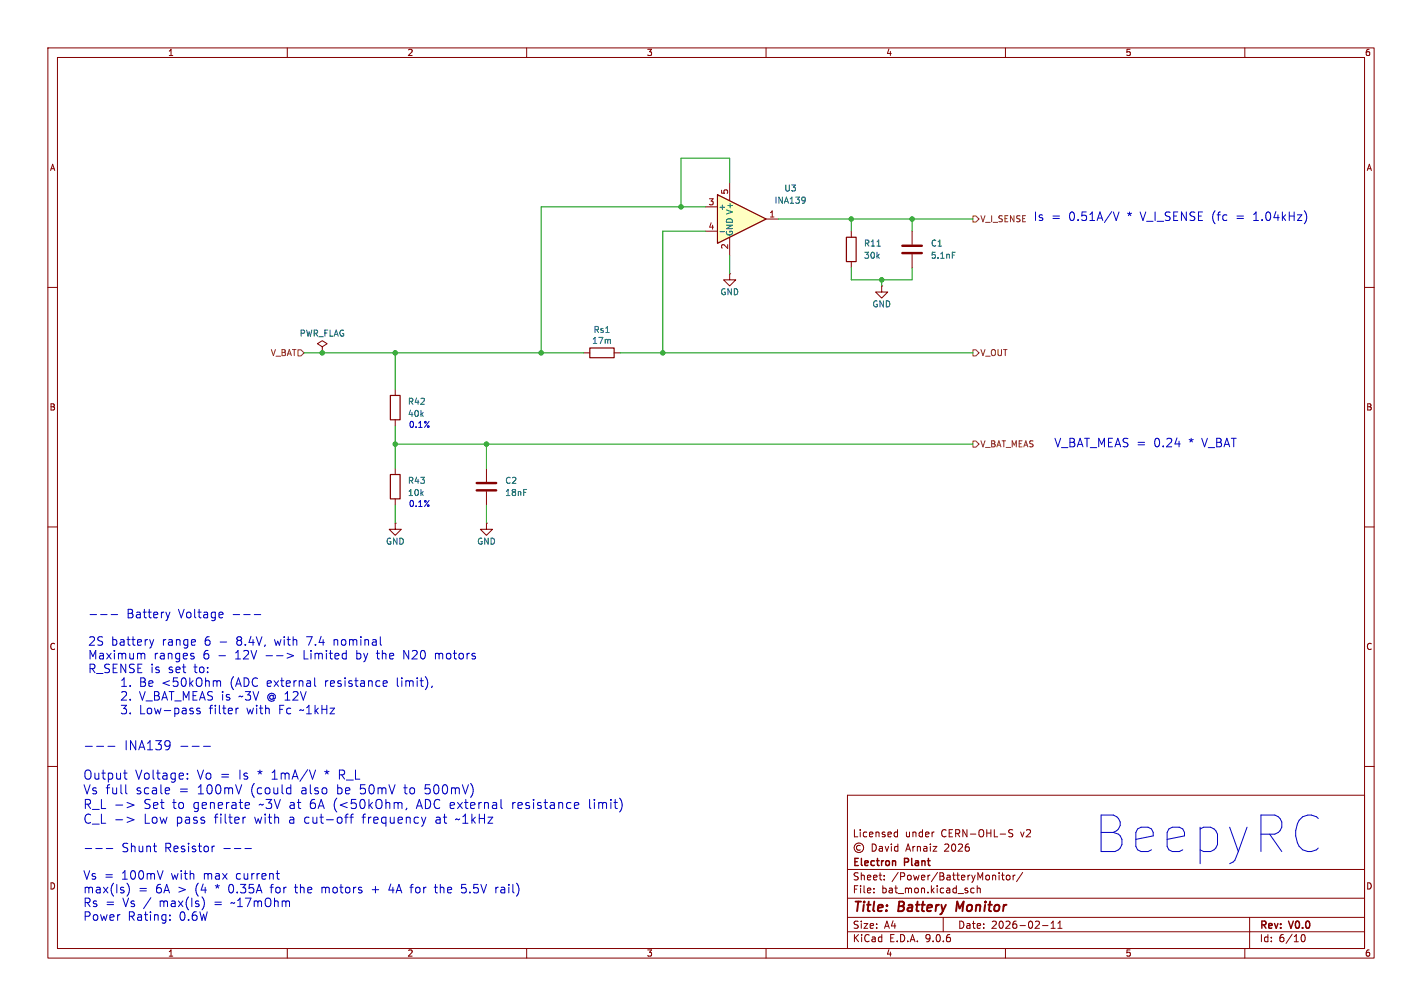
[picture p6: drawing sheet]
<svg xmlns="http://www.w3.org/2000/svg" width="297mm" height="210mm" viewBox="0 0 297 210" stroke-linecap="round" stroke-linejoin="round" font-family="sans-serif">
<g fill="none" stroke="#840000" stroke-width=".21">
<path d="M10 10h277v190h-277zM12 12h273v186h-273zM60 10v2M110 10v2M160 10v2M210 10v2M260 10v2M152.4 57.2v1.2h1.3l-1.3 1.3-1.3-1.3h1.3M152.4 57.2h.1M177.8 48.3v1.2M177.8 54.6v1.3M184.1 59.7v1.3h1.3l-1.3 1.2-1.2-1.2h1.2"/>
<path d="M184.1 59.7h.1M190.5 48.3v2.8M190.5 53.1v2.8M10 60h2M121.9 73.7h1.3M128.3 73.7h1.2M285 60h2M101.6 97.8v2.8M10 110h2M101.6 102.6v2.8M285 110h2M10 160h2"/>
<path d="M177 166h108v32h-108zM179.7 176.6a.52 .52 0 0 0-.8 .4 .52 .52 0 0 0 .8 .4M182.2 176.2a.76 .76 0 0 1 .8 .7 .76 .76 0 0 1-.8 .8zM183.7 176.8h.5l.1 .9M184.3 177.1h-.5l-.2 .2 .2 .4 .5-.1M184.9 176.7l.3 1 .4-1M186.2 176.2v.1M186.2 176.7v1M186.9 174.6h.6M186.9 173.8h.6M187.5 173.2v1.5M187.5 176.8l-.4-.1-.3 .3 .2 .6h.5"/>
<path d="M187.5 176.2v1.5M195 173.7h.1M211.5 173.3l-.5-.1-.3 .1v.5l.7 .3 .1 .3-.3 .3-.5-.1M285 160h2M60 198v2M110 198v2M160 198v2M177 194.5h108M177 191.5h108M177 187.5h108M177 181.5h108M182.5 186.3v.1"/>
<path d="M182.5 185.5v.1M184.7 183.6v.1M184.7 182.8v.1M197 191.5v3M203.5 185.5l-.5-.1-.3 .3 .2 .6h.6M204.1 185.5l.2-.1 .4 .1v.9M204.1 184.9v1.5M208.7 182.2v.1M208.7 182.7v1M209.2 182.7h.5M209.4 182.2v1.3l.3 .2M210 198v2"/>
<path d="M210.3 182.8l.4-.1 .3 .3v.4l-.3 .3-.4-.1-.1-.2zM211.6 182.7v1M212 182.7l-.4 .3M213.6 182.1l-1.3 2M217.7 193.2h1.2M219.5 193.8h.9M219.5 192.7l.5-.4v1.5M221 193.8h.8M221 192.7l.4-.4v1.5M260 198v2M261 191.5v6.5M271.7 195.7l.2-.5 .2-.1a.8 .8 0 0 1 .5 .7 .8 .8 0 0 1-.5 .8l-.2-.1-.2-.5"/>
<circle cx="179.4" cy="177" r="1"/>
</g>
<path d="M199.9 188.2l-.2 2" fill="none" stroke="#840000" stroke-width=".4"/>
<path d="M186.8 179.7l.3 .2v.8" fill="none" stroke="#840000" stroke-width=".3"/>
<path d="M188.5 51.3h4M188.5 52.8h4M99.6 100.8h4M99.6 102.4h4" fill="none" stroke="#840000" stroke-width=".51"/>
<path d="M176.8 49.5h2v5.1h-2zM123.2 72.6h5.1v2.1h-5.1z" fill="none" stroke="#840000" stroke-width=".25"/>
<path d="M183.2 51.4h.7M198.9 52.6h.6" fill="none" stroke="#006464" stroke-width=".21"/>
<path d="M149.9 40.6l10.1 5.1-10.1 5.1z" fill="#ffffc2"/>
<path d="M149.9 40.6l10.1 5.1-10.1 5.1zM81.5 99.1h2.1v5h-2.1zM81.5 82.6h2.1v5h-2.1z" fill="none" stroke="#840000" stroke-width=".25"/>
<g fill="none" stroke="#840000" stroke-width=".21">
<path d="M152.4 38.1v3.8M147.3 43.2h2.6M147.3 48.3h2.6M152.4 49.5v3.8M160 45.7h2.6M67.3 72.4l1-.6-1-.7-1 .7 1 .6v1.3M67.3 73.7h.1M82.5 81.3v1.3M82.5 87.6v1.3M82.5 97.8v1.3M82.5 109.2v1.3h1.3l-1.3 1.3-1.2-1.3h1.2M82.5 109.2h.1"/>
<path d="M82.5 104.1v1.3M101.6 109.2v1.3h1.3l-1.3 1.3-1.3-1.3h1.3M101.6 109.2h.1"/>
</g>
<path d="M150.4 48.4h1M168.1 41.2l.1 .7-.2 .4M168.2 41.7l-.1 .2" fill="none" stroke="#006464" stroke-width=".21"/>
<path d="M203.2 45.1h.6l.7 .6-.7 .7h-.6zM62.2 73h.7l.6 .7-.6 .6h-.7zM203.2 73h.6l.7 .7-.7 .6h-.6zM203.2 92.1h.6l.7 .6-.7 .6h-.6z" fill="none" stroke="#725600" stroke-width=".21"/>
<g fill="none" stroke="#009600" stroke-width=".21">
<path d="M152.4 38.1v-5.1h-10.2v10.2M147.3 43.2h-34.3v30.5M147.3 48.3h-8.9v25.4M152.4 53.3v3.9M162.6 45.7h40.6M177.8 55.9v2.5h12.7v-2.5M177.8 45.7v2.6M184.1 58.4v1.3M190.5 45.7v2.6M63.5 73.7h58.4M82.5 73.7v7.6M129.5 73.7h73.7"/>
<path d="M82.5 88.9v8.9M82.5 92.7h120.7M101.6 92.7v5.1M82.5 105.4v3.8M101.6 105.4v3.8"/>
</g>
<g fill="none" stroke="#0000c2" stroke-width=".21">
<path d="M232.5 44.3l.6 1.7 .6-1.7M272.8 44.5l.1 .7-.1 1M18.8 128.3h1.4M21 128.3h1.4M23.2 128.3h1.4M29.7 136.4l-.1 .1M30 136.4l.2 .2v1M31.3 133.5l.4 1.2M31.7 134.7l-.2 .4M32.1 133.5l-.4 1.2M34.6 127.8l.5 1.2M35.1 129l-.2 .4"/>
<path d="M35.5 127.8l-.4 1.2M40.3 137l.3 .2-.3 .4M40.3 136.4l.2 .1M46.3 127.8l.3 .4-.9 .2M46.5 128.9l-.2 .1M48.7 128.3h1.4M50.9 128.3h1.4M53.1 128.3h1.4M60 136.4l1.3 .5-1.3 .5M72.2 136.4l.1 .1M72.3 135.8v1.8M72.3 137.5l-.1 .1"/>
<path d="M79.4 134.4l.3 .3M17.8 155.8h1.5M20.2 155.8h1.4M22.5 155.8h1.5M25.3 147.2h1.1l-.6 .7 .5 .2v.7l-.2 .2h-.5l-.3-.2M25.4 143.3h1M25.4 144.5l.7-.1 .2 .1 .1 .4-1.1 1.3h1.1M25.8 141.8l-.4 .2M25.9 141.5v1.8M27.2 143.1v.2M27.2 146v.2M27.2 148.8v.2"/>
<path d="M37.8 155.8h1.4M40.1 155.8h1.5M40.3 148.5v.4M41.8 147.9l-.5-.1-.2 .3 .1 .2 .6 .2v.4h-.7M42.5 155.8h1.5M45.2 142.2l.1 .2M45.3 142.4v.9M45.3 142.4l.3-.3 .4 .1 .1 1.1M49.3 147.8v1.2M49.8 147.8l-.3 .1-.2 .3M65.7 141.5v1.5l.3 .3M80 143l.3 .3 .5-.1"/>
<path d="M80 142.4l.3-.3h.3l.3 .3v.1l-.9 .2M90.3 143.2l-.2 .3M17.8 177.1h1.4M20 177.1h1.4M22.2 177.1h1.4M25.8 161.4h.7M26.1 162.4l.1 .2 .3 .1M26.3 163.8v1.7l.2 .2M26.5 167.5l1.5 .6-1.5 .5M26.5 170.6l1.5 .5-1.5 .6M32 176.6h.7M32.5 177.8h.2"/>
<path d="M35.2 164.5h.1l.1 .4-.9 .2M35.3 165.6l-.1 .1M39.1 162.5v.2M39.1 161.5v.2M44.3 176.6v1.2M44.8 176.6l-.3 .1-.2 .3M46.8 177.1h1.3M49 177.1h1.3M50.8 170.6v1.3M51.1 170.6l-.3 .3M51.2 177.1h1.3M51.5 167.5l.5 .1 .1 .4-.9 .2"/>
<path d="M52 168.7l-.5 .1M60.2 164.5h.5M60.7 163.8v1.9M60.7 165.6l-.5 .1M65.9 160.8l-.6 1.9M72 170.6h.7M72.3 170.2v1.7M73.1 170.6h.7M73.3 170.2v1.7M83.7 167.5l.3 .3v1M85 168.7l-.2 .4M88 170.6l.5 1.3"/>
<path d="M88.5 171.9l-.2 .4M88.9 170.6l-.4 1.3M104.6 166.9v1.6l.3 .3M120.2 167.5l.6 .1 .1 .4-.9 .2M120.8 168.7l-.6 .1M129.8 167.2l.1 .7-.1 1.1M26.8 184.7a2.1 2.1 0 0 1-.2 2.3M34.1 181.8l-.6 1.7M35.5 192v.1M35.5 191v.2M42.6 188l.1 .8-.4 1.1M57.7 182.4h.7"/>
<path d="M57.9 183.3l.5 .2M90.7 185.2h.7M96.4 186.2l.2 .2M97.3 184.6h-.8l-.1 .9 .2-.2M103.6 185.2v1.2M103.9 185.2l-.3 .4"/>
</g>
<g fill="#009600" stroke="#009600" stroke-width=".21">
<circle cx="177.8" cy="45.7" r=".46"/>
<circle cx="142.2" cy="43.2" r=".46"/>
<circle cx="190.5" cy="45.7" r=".46"/>
<circle cx="184.1" cy="58.4" r=".46"/>
<circle cx="82.5" cy="92.7" r=".46"/>
<circle cx="82.5" cy="73.7" r=".46"/>
<circle cx="138.4" cy="73.7" r=".46"/>
<circle cx="113" cy="73.7" r=".46"/>
<circle cx="101.6" cy="92.7" r=".46"/>
<circle cx="67.3" cy="73.7" r=".46"/>
</g>
<text font-size="10.6" fill="#0000c2" x="228.7" y="178.3">BeepyRC</text>
<g font-size="2.8" fill="#840000">
<text x="178" y="190.9">Title:</text>
<text x="187.7" y="190.9">Battery</text>
<text x="200.6" y="190.9">Monitor</text>
</g>
<g font-size="2.7" fill="#0000c2">
<text x="25.9" y="156.8">INA139</text>
<text x="17.3" y="163">Output</text>
<text x="17.3" y="166">Vs full</text>
<text x="28.1" y="163">Voltage:</text>
<text x="28.3" y="166">scale</text>
<text x="37.4" y="166">=</text>
<text x="41.1" y="163">Vo =</text>
<text x="41.3" y="166">100mV</text>
<text x="49.9" y="163">Is</text>
<text x="52.4" y="166">(could</text>
<text x="53.8" y="163">*</text>
<text x="56.8" y="163">1mA/V</text>
<text x="63" y="166">also</text>
<text x="68" y="163">*</text>
<text x="70.5" y="166">be</text>
<text x="70.9" y="163">R_L</text>
<text x="75.4" y="166">50mV</text>
<text x="84.7" y="166">to</text>
<text x="89.1" y="166">500mV)</text>
<text x="17.3" y="169.1">R_L -&gt;</text>
<text x="17.3" y="172.2">C_L -&gt;</text>
<text x="29.9" y="169.1">Set</text>
<text x="29.9" y="172.2">Low</text>
<text x="36" y="169.1">to</text>
<text x="36.7" y="172.2">pass</text>
<text x="40.3" y="169.1">generate</text>
<text x="44.8" y="172.2">filter</text>
<text x="53.2" y="172.2">with</text>
<text x="54.2" y="169.1">~3V at</text>
<text x="60.5" y="172.2">a cut-off</text>
<text x="64.9" y="169.1">6A (&lt;50kOhm,</text>
<text x="75.9" y="172.2">frequency</text>
<text x="87.4" y="169.1">ADC external</text>
<text x="91.3" y="172.2">at</text>
<text x="95.6" y="172.2">~1kHz</text>
<text x="107.4" y="169.1">resistance</text>
<text x="123.5" y="169.1">limit)</text>
</g>
<g font-size="2.5" fill="#0000c2">
<text x="215.8" y="46.3">Is</text>
<text x="219.5" y="46.3">=</text>
<text x="223.2" y="46.3">0.51A/V</text>
<text x="235.5" y="46.3">*</text>
<text x="238.3" y="46.3">V_I_SENSE (fc</text>
<text x="258.5" y="46.3">=</text>
<text x="262.2" y="46.3">1.04kHz)</text>
<text x="220.1" y="93.6">V_BAT_MEAS =</text>
<text x="241" y="93.6">0.24</text>
<text x="248.4" y="93.6">*</text>
<text x="251.2" y="93.6">V_BAT</text>
<text x="26.3" y="129.3">Battery</text>
<text x="37.2" y="129.3">Voltage</text>
<text x="18.3" y="135">2S</text>
<text x="18.3" y="137.9">Maximum</text>
<text x="23.1" y="135">battery</text>
<text x="32" y="137.9">ranges</text>
<text x="33.8" y="135">range</text>
<text x="42.4" y="137.9">6</text>
<text x="42.7" y="135">6</text>
<text x="45.5" y="137.9">-</text>
<text x="45.9" y="135">-</text>
<text x="49.2" y="137.9">12V</text>
<text x="49.5" y="135">8.4V,</text>
<text x="55.5" y="137.9">--&gt;</text>
<text x="57.6" y="135">with</text>
<text x="63.6" y="137.9">Limited</text>
<text x="64.4" y="135">7.4</text>
<text x="70.1" y="135">nominal</text>
<text x="74.7" y="137.9">by</text>
<text x="79.1" y="137.9">the</text>
<text x="84.7" y="137.9">N20</text>
<text x="91.4" y="137.9">motors</text>
<text x="18.3" y="140.7">R_SENSE is</text>
<text x="29" y="143.6">Be &lt;50kOhm</text>
<text x="35.1" y="140.7">set</text>
<text x="40.5" y="140.7">to:</text>
<text x="48.1" y="143.6">(ADC external</text>
<text x="68" y="143.6">resistance</text>
<text x="83.1" y="143.6">limit),</text>
<text x="29" y="146.5">V_BAT_MEAS is</text>
<text x="29" y="149.3">Low-pass</text>
<text x="43.6" y="149.3">filter</text>
<text x="49.9" y="146.5">~3V @ 12V</text>
<text x="51.5" y="149.3">with</text>
<text x="58.3" y="149.3">Fc</text>
<text x="62.8" y="149.3">~1kHz</text>
<text x="25.3" y="178.1">Shunt</text>
<text x="34.3" y="178.1">Resistor</text>
<text x="17.3" y="183.8">Vs =</text>
<text x="25.3" y="183.8">100mV</text>
<text x="35.8" y="183.8">with</text>
<text x="42.6" y="183.8">max</text>
<text x="49.4" y="183.8">current</text>
<text x="17.3" y="186.7">max(Is)</text>
<text x="17.3" y="189.6">Rs =</text>
<text x="25.6" y="189.6">Vs /</text>
<text x="28.8" y="186.7">=</text>
<text x="32.5" y="186.7">6A &gt;</text>
<text x="33.3" y="189.6">max(Is)</text>
<text x="40.8" y="186.7">(4</text>
<text x="44.9" y="189.6">=</text>
<text x="45.1" y="186.7">*</text>
<text x="47.9" y="186.7">0.35A</text>
<text x="48.5" y="189.6">~17mOhm</text>
<text x="56.8" y="186.7">for</text>
<text x="62" y="186.7">the</text>
<text x="67.6" y="186.7">motors</text>
<text x="78.2" y="186.7">+</text>
<text x="81.9" y="186.7">4A for</text>
<text x="91.7" y="186.7">the</text>
<text x="97.4" y="186.7">5.5V</text>
<text x="104.6" y="186.7">rail)</text>
<text x="17.3" y="192.4">Power</text>
<text x="26.6" y="192.4">Rating:</text>
<text x="37.4" y="192.4">0.6W</text>
</g>
<g font-size="2.1" fill="#840000">
<text x="178" y="175">Licensed</text>
<text x="189" y="175">under</text>
<text x="189.2" y="178">Arnaiz</text>
<text x="196.6" y="175">CERN-OHL-S</text>
<text x="197.4" y="178">2026</text>
<text x="213.3" y="175">v2</text>
<text x="178" y="184">Sheet:</text>
<text x="178" y="181.2">Electron</text>
<text x="186.2" y="184">/Power/BatteryMonitor/</text>
<text x="189" y="181.2">Plant</text>
<text x="178" y="186.7">File:</text>
<text x="184.1" y="186.7">bat_mon.kicad_sch</text>
<text x="178" y="196.9">KiCad</text>
<text x="178" y="194.1">Size:</text>
<text x="184.7" y="194.1">A4</text>
<text x="185.7" y="196.9">E.D.A.</text>
<text x="193.3" y="196.9">9.0.6</text>
<text x="200" y="194.1">Date:</text>
<text x="207" y="194.1">2026-02-11</text>
<text x="263" y="194.3">Rev:</text>
<text x="263" y="196.9">Id:</text>
<text x="267.1" y="196.9">6/10</text>
<text x="269.4" y="194.3">V0.0</text>
</g>
<g font-size="1.8" fill="#840000">
<text x="35" y="11.9">1</text>
<text x="85" y="11.9">2</text>
<text x="135" y="11.9">3</text>
<text x="185" y="11.9">4</text>
<text x="235" y="11.9">5</text>
<text x="285" y="11.9">6</text>
<text x="10.3" y="35.9">A</text>
<text x="285.3" y="35.9">A</text>
<text x="10.3" y="85.9">B</text>
<text x="285.3" y="85.9">B</text>
<text x="10.3" y="135.9">C</text>
<text x="285.3" y="135.9">C</text>
<text x="10.3" y="185.9">D</text>
<text x="285.3" y="185.9">D</text>
<text x="35" y="199.9">1</text>
<text x="85" y="199.9">2</text>
<text x="135" y="199.9">3</text>
<text x="185" y="199.9">4</text>
<text x="235" y="199.9">5</text>
<text x="285" y="199.9">6</text>
</g>
<g font-size="1.8" fill="#a90000">
<text x="152.1" y="40.7" transform="rotate(-90 152.1 40.7)">5</text>
<text x="147.9" y="42.9">3</text>
<text x="160.6" y="45.5">1</text>
<text x="147.9" y="48">4</text>
<text x="152.1" y="52.1" transform="rotate(-90 152.1 52.1)">2</text>
</g>
<g font-size="1.8" fill="#006464">
<text x="163.7" y="40.2">U3</text>
<text x="150" y="44">+</text>
<text x="161.7" y="42.7">INA139</text>
<text x="153.3" y="49.4" transform="rotate(-90 153.3 49.4)">GND V+</text>
<text x="180.3" y="51.7">R11</text>
<text x="194.3" y="51.7">C1</text>
<text x="180.3" y="54.2">30k</text>
<text x="194.3" y="54.2">5.1nF</text>
<text x="150.4" y="61.8">GND</text>
<text x="182.1" y="64.4">GND</text>
<text x="62.5" y="70.5">PWR_FLAG</text>
<text x="123.6" y="72">17m</text>
<text x="123.9" y="69.7">Rs1</text>
<text x="85.1" y="87.2">40k</text>
<text x="85.1" y="84.7">R42</text>
<text x="85.1" y="101.2">R43</text>
<text x="105.4" y="101.2">C2</text>
<text x="85.1" y="103.7">10k</text>
<text x="105.4" y="103.7">18nF</text>
<text x="80.5" y="113.9">GND</text>
<text x="99.6" y="113.9">GND</text>
</g>
<g font-size="1.8" fill="#725600">
<text x="204.7" y="46.6">V_I_SENSE</text>
<text x="56.5" y="74.5">V_BAT</text>
<text x="204.7" y="74.5">V_OUT</text>
<text x="204.7" y="93.6">V_BAT_MEAS</text>
</g>
<g font-size="1.8" fill="#0000c2">
<text x="85.3" y="89.5">0.1%</text>
<text x="85.3" y="106">0.1%</text>
</g>
</svg>
